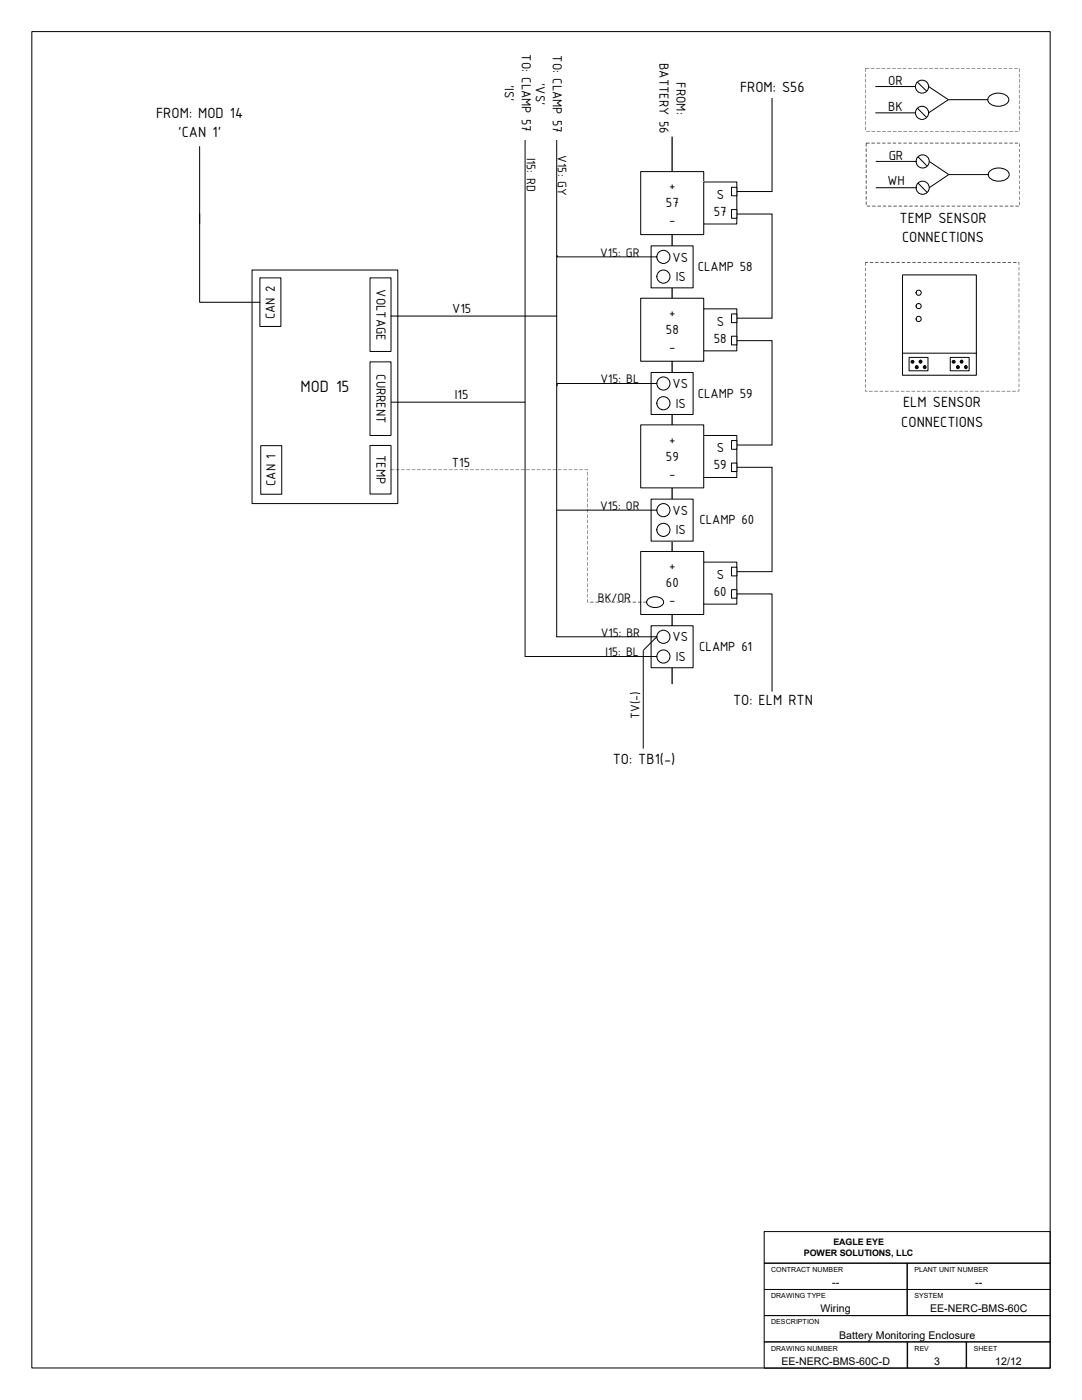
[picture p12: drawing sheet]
<svg xmlns="http://www.w3.org/2000/svg" width="216mm" height="279mm" viewBox="0 0 216 279" stroke-linecap="round" stroke-linejoin="round" font-family="sans-serif">
<path d="M134.1 27.3v109.2" fill="none" stroke="#000" stroke-width=".25"/>
<path d="M127.8 34.2h12.6v12.6h-12.6z" fill="#fff"/>
<path d="M127.8 34.2h12.6v12.6h-12.6z" fill="none" stroke="#000" stroke-width=".2"/>
<path d="M140.4 36.3h6.6v8.4h-6.6z" fill="#fff"/>
<path d="M140.4 36.3h6.6v8.4h-6.6z" fill="none" stroke="#000" stroke-width=".2"/>
<path d="M146 37.4h1v1.7h-1z" fill="#fff"/>
<path d="M146 37.4h1v1.7h-1z" fill="none" stroke="#000" stroke-width=".2"/>
<path d="M146 41.8h1v1.8h-1z" fill="#fff"/>
<path d="M146 41.8h1v1.8h-1z" fill="none" stroke="#000" stroke-width=".2"/>
<path d="M127.8 59.5h12.6v12.6h-12.6z" fill="#fff"/>
<path d="M127.8 59.5h12.6v12.6h-12.6z" fill="none" stroke="#000" stroke-width=".2"/>
<path d="M129.9 49.1h8.4v8.3h-8.4z" fill="#fff"/>
<path d="M129.9 49.1h8.4v8.3h-8.4z" fill="none" stroke="#000" stroke-width=".2"/>
<circle cx="132.4" cy="51.3" r="1.31" fill="#fff"/>
<circle cx="132.4" cy="51.3" r="1.31" fill="none" stroke="#000" stroke-width=".2"/>
<circle cx="132.4" cy="55.2" r="1.31" fill="#fff"/>
<circle cx="132.4" cy="55.2" r="1.31" fill="none" stroke="#000" stroke-width=".2"/>
<path d="M140.4 61.6h6.6v8.4h-6.6z" fill="#fff"/>
<path d="M140.4 61.6h6.6v8.4h-6.6z" fill="none" stroke="#000" stroke-width=".2"/>
<path d="M146 62.7h1v1.7h-1z" fill="#fff"/>
<path d="M146 62.7h1v1.7h-1z" fill="none" stroke="#000" stroke-width=".2"/>
<path d="M146 67.1h1v1.7h-1z" fill="#fff"/>
<path d="M146 67.1h1v1.7h-1z" fill="none" stroke="#000" stroke-width=".2"/>
<path d="M127.8 84.8h12.6v12.6h-12.6z" fill="#fff"/>
<path d="M127.8 84.8h12.6v12.6h-12.6z" fill="none" stroke="#000" stroke-width=".2"/>
<path d="M129.9 74.3h8.4v8.4h-8.4z" fill="#fff"/>
<path d="M129.9 74.3h8.4v8.4h-8.4z" fill="none" stroke="#000" stroke-width=".2"/>
<circle cx="132.4" cy="76.5" r="1.31" fill="#fff"/>
<circle cx="132.4" cy="76.5" r="1.31" fill="none" stroke="#000" stroke-width=".2"/>
<circle cx="132.4" cy="80.5" r="1.31" fill="#fff"/>
<circle cx="132.4" cy="80.5" r="1.31" fill="none" stroke="#000" stroke-width=".2"/>
<path d="M140.4 86.9h6.6v8.4h-6.6z" fill="#fff"/>
<path d="M140.4 86.9h6.6v8.4h-6.6z" fill="none" stroke="#000" stroke-width=".2"/>
<path d="M146 87.9h1v1.8h-1z" fill="#fff"/>
<path d="M146 87.9h1v1.8h-1z" fill="none" stroke="#000" stroke-width=".2"/>
<path d="M146 92.4h1v1.7h-1z" fill="#fff"/>
<path d="M146 92.4h1v1.7h-1z" fill="none" stroke="#000" stroke-width=".2"/>
<path d="M127.8 110.1h12.6v12.5h-12.6z" fill="#fff"/>
<path d="M127.8 110.1h12.6v12.5h-12.6z" fill="none" stroke="#000" stroke-width=".2"/>
<path d="M129.9 99.6h8.4v8.4h-8.4z" fill="#fff"/>
<path d="M129.9 99.6h8.4v8.4h-8.4z" fill="none" stroke="#000" stroke-width=".2"/>
<circle cx="132.4" cy="101.8" r="1.31" fill="#fff"/>
<circle cx="132.4" cy="101.8" r="1.31" fill="none" stroke="#000" stroke-width=".2"/>
<circle cx="132.4" cy="105.7" r="1.31" fill="#fff"/>
<circle cx="132.4" cy="105.7" r="1.31" fill="none" stroke="#000" stroke-width=".2"/>
<path d="M140.4 112.2h6.6v8.4h-6.6z" fill="#fff"/>
<path d="M140.4 112.2h6.6v8.4h-6.6z" fill="none" stroke="#000" stroke-width=".2"/>
<path d="M146 113.2h1v1.7h-1z" fill="#fff"/>
<path d="M146 113.2h1v1.7h-1z" fill="none" stroke="#000" stroke-width=".2"/>
<path d="M146 117.7h1v1.7h-1z" fill="#fff"/>
<path d="M146 117.7h1v1.7h-1z" fill="none" stroke="#000" stroke-width=".2"/>
<path d="M129.9 124.9h8.4v8.4h-8.4z" fill="#fff"/>
<path d="M129.9 124.9h8.4v8.4h-8.4z" fill="none" stroke="#000" stroke-width=".2"/>
<circle cx="132.4" cy="127.1" r="1.31" fill="#fff"/>
<circle cx="132.4" cy="127.1" r="1.31" fill="none" stroke="#000" stroke-width=".2"/>
<circle cx="132.4" cy="131" r="1.31" fill="#fff"/>
<circle cx="132.4" cy="131" r="1.31" fill="none" stroke="#000" stroke-width=".2"/>
<path d="M50.3 53.9h29.1v46.6h-29.1z" fill="#fff"/>
<g fill="none" stroke="#000" stroke-width=".2">
<path d="M154.1 19.6v18.6h-7.1M39.8 29.3v15.4M104.8 27.9v103.1h26.3M111.1 27.9v99.2h20M39.8 42.6v17.7h12.1M50.3 53.9h29.1v46.6h-29.1zM51.9 55.5h4.1v9.7h-4.1zM73.8 55.5h4.2v14.6h-4.2zM111.2 50.9v.4h19.9M147 42.7h7.1v20.8h-7.1M73.8 72.2h4.2v14.7h-4.2zM78 63.1h33.1"/>
<path d="M131.1 76.5h-19.9v.5M147 68h7.1v20.8h-7.1M52 88.9h4.2v9.7h-4.2zM73.8 88.9h4.2v9.7h-4.2zM78 80.3h26.8M147 93.3h7.1v20.8h-7.1M111.2 101.8h19.9"/>
</g>
<path d="M197.4 19.2a2.7 2.7 0 0 1 3.8 .3 1.38 1.38 0 0 1-1.5 1.7 2.15 2.15 0 0 1-2.6-1.3z" fill-rule="evenodd" fill="#fff"/>
<path d="M197.4 19.2a2.7 2.7 0 0 1 3.8 .3 1.38 1.38 0 0 1-1.5 1.7 2.15 2.15 0 0 1-2.6-1.3z" fill="none" stroke="#000" stroke-width=".2"/>
<circle cx="184" cy="17.3" r="1.3" fill="#fff"/>
<g fill="none" stroke="#000" stroke-width=".2">
<path d="M183 16.4l1.9 1.8"/>
<circle cx="184" cy="17.3" r="1.3"/>
</g>
<circle cx="184" cy="22.5" r="1.31" fill="#fff"/>
<g fill="none" stroke="#000" stroke-width=".2">
<path d="M174.7 17.3h8M185.3 17.3l3.9 2.6M189.2 19.9h7.9M189.2 19.9l-3.9 2.6M174.7 22.5h8M183 21.6l1.9 1.9"/>
<circle cx="184" cy="22.5" r="1.31"/>
</g>
<path d="M172.7 13.6l.1 .8zM172.7 14.7l.1 .7zM172.7 15.7l.1 .8zM172.7 16.8l.1 .7zM172.7 17.9l.1 .7zM172.7 18.9l.1 .7zM172.7 20l.1 .7zM172.7 21l.1 .8zM172.7 22.1l.1 .7zM172.7 23.2l.1 .7zM172.7 24.2l.1 .7zM172.7 25.3l.1 .7zM172.8 26.2h.8zM173.9 26.2h.7zM175 26.2h.7zM176 26.2h.7zM177.1 26.2h.7zM178.1 26.2h.8zM179.2 26.2h.7zM180.3 26.2h.7zM181.3 26.2h.7zM182.4 26.2h.7zM183.4 26.2h.7zM184.5 26.2h.7zM185.5 26.2h.8zM186.6 26.2h.7zM187.7 26.2h.7zM188.7 26.2h.7zM189.8 26.2h.7zM190.8 26.2h.8zM191.9 26.2h.7zM193 26.2h.7zM194 26.2h.7zM195.1 26.2h.7zM196.1 26.2h.7zM197.2 26.2h.7zM198.2 26.2h.8zM199.3 26.2h.7zM200.4 26.2h.7zM201.4 26.2h.7zM202.5 26.2h.7zM203.3 25.3l.1 .7zM203.3 24.3l.1 .7zM203.3 23.2l.1 .7zM203.3 22.1l.1 .8zM203.3 21.1l.1 .7zM203.3 20l.1 .7zM203.3 19l.1 .7zM203.3 17.9l.1 .7zM203.3 16.8l.1 .8zM203.3 15.8l.1 .7zM203.3 14.7l.1 .8zM203.3 13.7l.1 .7zM202.4 13.6l.7 .1zM201.3 13.6l.7 .1zM200.2 13.6l.8 .1zM199.2 13.6l.7 .1zM198.1 13.6l.7 .1zM197.1 13.6l.7 .1zM196 13.6l.7 .1zM194.9 13.6l.8 .1zM193.9 13.6l.7 .1zM192.8 13.6l.7 .1zM191.8 13.6l.7 .1zM190.7 13.6l.7 .1zM189.7 13.6l.7 .1zM188.6 13.6l.7 .1zM187.5 13.6l.8 .1zM186.5 13.6l.7 .1zM185.4 13.6l.7 .1zM184.4 13.6l.7 .1zM183.3 13.6l.7 .1zM182.2 13.6l.8 .1zM181.2 13.6l.7 .1zM180.1 13.6l.7 .1zM179.1 13.6l.7 .1zM178 13.6l.7 .1zM177 13.6l.7 .1zM175.9 13.6l.7 .1zM174.8 13.6l.8 .1zM173.8 13.6l.7 .1zM172.7 13.6l.7 .1z" fill="#000"/>
<path d="M197.5 34.2a2.7 2.7 0 0 1 3.8 .3 1.38 1.38 0 0 1-1.5 1.6 2.15 2.15 0 0 1-2.6-1.3z" fill-rule="evenodd" fill="#fff"/>
<path d="M197.5 34.2a2.7 2.7 0 0 1 3.8 .3 1.38 1.38 0 0 1-1.5 1.6 2.15 2.15 0 0 1-2.6-1.3z" fill="none" stroke="#000" stroke-width=".2"/>
<circle cx="184.1" cy="32.2" r="1.31" fill="#fff"/>
<g fill="none" stroke="#000" stroke-width=".2">
<path d="M183.2 31.3l1.8 1.8"/>
<circle cx="184.1" cy="32.2" r="1.31"/>
</g>
<circle cx="184.1" cy="37.5" r="1.31" fill="#fff"/>
<g fill="none" stroke="#000" stroke-width=".2">
<path d="M174.8 32.2h8M174.8 37.5h8M183.2 36.5l1.8 1.9M185.4 32.2l3.9 2.6M189.3 34.8h7.9M189.3 34.8l-3.9 2.7"/>
<circle cx="184.1" cy="37.5" r="1.31"/>
</g>
<path d="M172.8 28.6h.1v.7h-.1zM172.8 29.6h.1v.7h-.1zM172.8 30.7h.1v.7h-.1zM172.8 31.7h.1v.7h-.1zM172.8 32.8h.1v.7h-.1zM172.8 33.9h.1v.6h-.1zM172.8 34.9h.1v.7h-.1zM172.8 36h.1v.7h-.1zM172.8 37h.1v.7h-.1zM172.8 38.1h.1v.7h-.1zM172.8 39.2h.1v.6h-.1zM172.8 40.2h.1v.7h-.1zM173 41.1h.7v.1h-.7zM174 41.1h.7v.1h-.7zM175.1 41.1h.7v.1h-.7zM176.1 41.1h.7v.1h-.7zM177.2 41.1h.7v.1h-.7zM178.3 41.1h.6v.1h-.6zM179.3 41.1h.7v.1h-.7zM180.4 41.1h.7v.1h-.7zM181.4 41.1h.7v.1h-.7zM182.5 41.1h.7v.1h-.7zM183.6 41.1h.6v.1h-.6zM184.6 41.1h.7v.1h-.7zM185.7 41.1h.7v.1h-.7zM186.7 41.1h.7v.1h-.7zM187.8 41.1h.7v.1h-.7zM188.8 41.1h.7v.1h-.7zM189.9 41.1h.7v.1h-.7zM191 41.1h.6v.1h-.6zM192 41.1h.7v.1h-.7zM193.1 41.1h.7v.1h-.7zM194.1 41.1h.7v.1h-.7zM195.2 41.1h.7v.1h-.7zM196.3 41.1h.6v.1h-.6zM197.3 41.1h.7v.1h-.7zM198.4 41.1h.7v.1h-.7zM199.4 41.1h.7v.1h-.7zM200.5 41.1h.7v.1h-.7zM201.5 41.1h.7v.1h-.7zM202.6 41.1h.7v.1h-.7zM203.4 40.3l.1 .6zM203.4 39.2l.1 .7zM203.4 38.1l.1 .7zM203.4 37.1l.1 .7zM203.4 36l.1 .7zM203.4 35l.1 .6zM203.4 33.9l.1 .7zM203.4 32.9l.1 .6zM203.4 31.8l.1 .7zM203.4 30.7l.1 .7zM203.4 29.7l.1 .7zM203.4 28.6l.1 .7zM202.5 28.5h.7v.1h-.7zM201.4 28.5h.7v.1h-.7zM200.4 28.5h.6v.1h-.6zM199.3 28.5h.7v.1h-.7zM198.2 28.5h.7v.1h-.7zM197.2 28.5h.7v.1h-.7zM196.1 28.5h.7v.1h-.7zM195.1 28.5h.6v.1h-.6zM194 28.5h.7v.1h-.7zM193 28.5h.6v.1h-.6zM191.9 28.5h.7v.1h-.7zM190.8 28.5h.7v.1h-.7zM189.8 28.5h.7v.1h-.7zM188.7 28.5h.7v.1h-.7zM187.7 28.5h.6v.1h-.6zM186.6 28.5h.7v.1h-.7zM185.5 28.5h.7v.1h-.7zM184.5 28.5h.7v.1h-.7zM183.4 28.5h.7v.1h-.7zM182.4 28.5h.6v.1h-.6zM181.3 28.5h.7v.1h-.7zM180.3 28.5h.6v.1h-.6zM179.2 28.5h.7v.1h-.7zM178.1 28.5h.7v.1h-.7zM177.1 28.5h.7v.1h-.7zM176 28.5h.7v.1h-.7zM175 28.5h.6v.1h-.6zM173.9 28.5h.7v.1h-.7zM172.8 28.5h.7v.1h-.7z" fill="#000"/>
<path d="M180.1 54.9h14.7v20h-14.7z" fill="#fff"/>
<path d="M180.1 54.9h14.7v20h-14.7zM180.1 70.5h14.8" fill="none" stroke="#000" stroke-width=".2"/>
<path d="M181.4 71.3h3.8v2.7h-3.8z" fill-rule="evenodd" fill="#fff"/>
<g fill="none" stroke="#000" stroke-width=".2">
<path d="M181.4 71.3h3.8v2.7h-3.8z"/>
<circle cx="182.1" cy="72.2" r=".29"/>
<circle cx="182.9" cy="73.3" r=".3"/>
<circle cx="183.7" cy="72.2" r=".3"/>
<circle cx="184.5" cy="73.3" r=".29"/>
</g>
<g fill="#000">
<circle cx="182.1" cy="72.2" r=".29"/>
<circle cx="182.9" cy="73.3" r=".3"/>
<circle cx="183.7" cy="72.2" r=".3"/>
<circle cx="184.5" cy="73.3" r=".29"/>
</g>
<path d="M189.6 71.3h3.8v2.7h-3.8z" fill-rule="evenodd" fill="#fff"/>
<g fill="none" stroke="#000" stroke-width=".2">
<path d="M189.6 71.3h3.8v2.7h-3.8z"/>
<circle cx="190.3" cy="72.2" r=".29"/>
<circle cx="191.1" cy="73.3" r=".3"/>
<circle cx="191.9" cy="72.2" r=".29"/>
<circle cx="192.7" cy="73.3" r=".29"/>
</g>
<g fill="#000">
<circle cx="190.3" cy="72.2" r=".29"/>
<circle cx="191.1" cy="73.3" r=".3"/>
<circle cx="191.9" cy="72.2" r=".29"/>
<circle cx="192.7" cy="73.3" r=".29"/>
</g>
<path d="M172.6 52.4l.1 .6zM172.6 53.4l.1 .7zM172.6 54.5l.1 .7zM172.6 55.5l.1 .7zM172.6 56.6l.1 .7zM172.6 57.7l.1 .6zM172.6 58.7l.1 .7zM172.6 59.8l.1 .7zM172.6 60.8l.1 .7zM172.6 61.9l.1 .7zM172.6 62.9l.1 .7zM172.6 64l.1 .7zM172.6 65.1l.1 .6zM172.6 66.1l.1 .7zM172.6 67.2l.1 .7zM172.6 68.2l.1 .7zM172.6 69.3l.1 .7zM172.6 70.4l.1 .6zM172.6 71.4l.1 .7zM172.6 72.5l.1 .7zM172.6 73.5l.1 .7zM172.6 74.6l.1 .7zM172.6 75.6l.1 .7zM172.6 76.7l.1 .7zM172.6 77.8l.1 .3h.4h-.5zM173.4 78l.7 .1zM174.5 78l.7 .1zM175.5 78l.7 .1zM176.6 78l.7 .1zM177.6 78l.8 .1zM178.7 78l.7 .1zM179.7 78l.8 .1zM180.8 78l.7 .1zM181.9 78l.7 .1zM182.9 78l.7 .1zM184 78l.7 .1zM185 78l.8 .1zM186.1 78l.7 .1zM187.2 78l.7 .1zM188.2 78l.7 .1zM189.3 78l.7 .1zM190.3 78l.8 .1zM191.4 78l.7 .1zM192.4 78l.8 .1zM193.5 78l.7 .1zM194.6 78l.7 .1zM195.6 78l.7 .1zM196.7 78l.7 .1zM197.7 78l.8 .1zM198.8 78l.7 .1zM199.9 78l.7 .1zM200.9 78l.7 .1zM202 78l.7 .1zM203.3 77.6l.1 .5h-.4l.3-.1zM203.3 76.6l.1 .7zM203.3 75.5l.1 .7zM203.3 74.5l.1 .6zM203.3 73.4l.1 .7zM203.3 72.3l.1 .7zM203.3 71.3l.1 .7zM203.3 70.2l.1 .7zM203.3 69.2l.1 .6zM203.3 68.1l.1 .7zM203.3 67.1l.1 .6zM203.3 66l.1 .7zM203.3 64.9l.1 .7zM203.3 63.9l.1 .7zM203.3 62.8l.1 .7zM203.3 61.8l.1 .6zM203.3 60.7l.1 .7zM203.3 59.6l.1 .7zM203.3 58.6l.1 .7zM203.3 57.5l.1 .7zM203.3 56.5l.1 .6zM203.3 55.4l.1 .7zM203.3 54.4l.1 .6zM203.3 53.3l.1 .7zM203.2 52.3h.2v.6zM202.1 52.3h.7v.1h-.7zM201.1 52.3h.7v.1h-.7zM200 52.3h.7v.1h-.7zM199 52.3h.6v.1h-.6zM197.9 52.3h.7v.1h-.7zM196.8 52.3h.7v.1h-.7zM195.8 52.3h.7v.1h-.7zM194.7 52.3h.7v.1h-.7zM193.7 52.3h.7v.1h-.7zM192.6 52.3h.7v.1h-.7zM191.6 52.3h.6v.1h-.6zM190.5 52.3h.7v.1h-.7zM189.4 52.3h.7v.1h-.7zM188.4 52.3h.7v.1h-.7zM187.3 52.3h.7v.1h-.7zM186.3 52.3h.6v.1h-.6zM185.2 52.3h.7v.1h-.7zM184.1 52.3h.7v.1h-.7zM183.1 52.3h.7v.1h-.7zM182 52.3h.7v.1h-.7zM181 52.3h.7v.1h-.7zM179.9 52.3h.7v.1h-.7zM178.9 52.3h.6v.1h-.6zM177.8 52.3h.7v.1h-.7zM176.7 52.3h.7v.1h-.7zM175.7 52.3h.7v.1h-.7zM174.6 52.3h.7v.1h-.7zM173.6 52.3h.6v.1h-.6zM172.7 52.3h.5v.1h-.5z" fill="#000"/>
<circle cx="183.3" cy="58.4" r=".51" fill="#fff"/>
<circle cx="183.3" cy="58.4" r=".51" fill="none" stroke="#000" stroke-width=".2"/>
<circle cx="183.3" cy="61.1" r=".51" fill="#fff"/>
<circle cx="183.3" cy="61.1" r=".51" fill="none" stroke="#000" stroke-width=".2"/>
<circle cx="183.3" cy="63.6" r=".52" fill="#fff"/>
<circle cx="183.3" cy="63.6" r=".52" fill="none" stroke="#000" stroke-width=".2"/>
<path d="M129.4 119.5a2.21 2.21 0 0 1 2.9 .3 1.25 1.25 0 0 1-1.6 1.4 1.25 1.25 0 0 1-1.6-1.4z" fill-rule="evenodd" fill="#fff"/>
<g fill="none" stroke="#000" stroke-width=".2">
<path d="M6.3 6.3h203.2v266.7h-203.2zM129.4 119.5a2.21 2.21 0 0 1 2.9 .3 1.25 1.25 0 0 1-1.6 1.4 1.25 1.25 0 0 1-1.6-1.4zM147 118.5h7.1v19.5M131.1 127.1l-2.7 2.7v19.6M152.5 252.1h28.5v5.2h-28.5zM152.5 257.3h28.5v5.3h-28.5zM152.5 245.8h57v6.3h-57zM181 252.1h28.5v5.2h-28.5zM181 257.3h28.5v5.3h-28.5zM152.5 262.6h57v5.2h-57zM152.5 267.8h28.5v5.2h-28.5zM181.1 267.8h11.7v5.2h-11.7z"/>
<path d="M192.9 267.8h16.6v5.2h-16.6z"/>
</g>
<g fill="#000">
<path d="M77.9 93.7l.8 .1zM79 93.7l.7 .1zM80.1 93.7l.7 .1zM81.1 93.7l.7 .1zM82.2 93.7l.7 .1zM83.2 93.7l.7 .1zM84.3 93.7l.7 .1zM85.3 93.7l.8 .1zM86.4 93.7l.7 .1zM87.5 93.7l.7 .1zM88.5 93.7l.7 .1zM89.6 93.7l.7 .1zM90.6 93.7l.8 .1zM91.7 93.7l.7 .1zM92.8 93.7l.7 .1zM93.8 93.7l.7 .1zM94.9 93.7l.7 .1zM95.9 93.7l.7 .1zM97 93.7l.7 .1zM98 93.7l.4 .1z"/>
<path d="M110.3 93.7l.7 .1zM109.2 93.7l.7 .1zM108.2 93.7l.7 .1zM107.1 93.7l.7 .1zM106 93.7l.8 .1zM105 93.7l.7 .1zM103.9 93.7l.7 .1zM102.9 93.7l.7 .1zM101.8 93.7l.7 .1zM100.8 93.7l.7 .1zM99.7 93.7l.7 .1zM98.6 93.7l.8 .1z"/>
<path d="M116.6 93.7h.7v.2zM115.6 93.7l.7 .1zM114.5 93.7l.7 .1zM113.5 93.7l.7 .1zM112.4 93.7l.7 .1zM111.3 93.7l.8 .1z"/>
<path d="M117.2 118.5l.1 .8zM117.2 117.5l.1 .7zM117.2 116.4l.1 .7zM117.2 115.4l.1 .7zM117.2 114.3l.1 .7zM117.2 113.2l.1 .8z"/>
<path d="M117.2 112.2l.1 .7zM117.2 111.1l.1 .7zM117.2 110.1l.1 .7zM117.2 109l.1 .7zM117.2 108l.1 .7zM117.2 106.9l.1 .7z"/>
<path d="M117.2 105.8l.1 .8zM117.2 104.8l.1 .7zM117.2 103.7l.1 .7zM117.2 102.7l.1 .7zM117.2 101.6l.1 .7zM117.2 100.5l.1 .8z"/>
<path d="M117.2 99.5l.1 .7zM117.2 98.4l.1 .7zM117.2 97.4l.1 .7zM117.2 96.3l.1 .7zM117.2 95.3l.1 .7zM117.2 94.2l.1 .7z"/>
<path d="M122 120.1h.7v.1h-.7zM120.9 120.1h.7v.1h-.7zM119.9 120.1h.7v.1h-.7zM118.8 120.1h.7v.1h-.7zM117.8 120.1h.6v.1h-.6zM117.2 119.6l.2 .6h-.2z"/>
<path d="M128.4 120.1h.6v.1h-.6zM127.3 120.1h.7v.1h-.7zM126.2 120.1h.7v.1h-.7zM125.2 120.1h.7v.1h-.7zM124.1 120.1h.7v.1h-.7zM123.1 120.1h.6v.1h-.6z"/>
</g>
<text font-size="3.5" x="60" y="78.3">MOD 15</text>
<g font-size="3.2">
<text x="31.2" y="23.5">FROM: MOD 14</text>
<text x="147.7" y="18.5">FROM: S56</text>
<text x="35.6" y="27.3">‘CAN 1’</text>
<text x="179.5" y="44.4">TEMP SENSOR</text>
<text x="180" y="48.2">CONNECTIONS</text>
<text x="180.2" y="81.3">ELM SENSOR</text>
<text x="179.8" y="85.1">CONNECTIONS</text>
<text x="146.3" y="140.6">TO: ELM RTN</text>
<text x="122.3" y="152.6">TO: TB1(-)</text>
</g>
<g font-size="2.8">
<text x="104.1" y="10.8" transform="rotate(90 104.1 10.8)">TO: CLAMP 57</text>
<text x="110.3" y="11" transform="rotate(90 110.3 11)">TO: CLAMP 57</text>
<text x="100.7" y="16.9" transform="rotate(90 100.7 16.9)">‘IS’</text>
<text x="106.9" y="16.6" transform="rotate(90 106.9 16.6)">‘VS’</text>
<text x="131.6" y="12.6" transform="rotate(90 131.6 12.6)">BATTERY 56</text>
<text x="135" y="16.4" transform="rotate(90 135 16.4)">FROM:</text>
<text x="177.2" y="16.9">OR</text>
<text x="177.3" y="22.1">BK</text>
<text x="177.3" y="31.8">GR</text>
<text x="132.9" y="41.4">57</text>
<text x="133.5" y="38">+</text>
<text x="143" y="39.7">S</text>
<text x="177.1" y="37">WH</text>
<text x="133.5" y="44.8">-</text>
<text x="142.5" y="43.1">57</text>
<text x="134.2" y="52.2">VS</text>
<text x="75.1" y="57.7" transform="rotate(90 75.1 57.7)">VOLTAGE</text>
<text x="134.9" y="56">IS</text>
<text x="139.2" y="54.1">CLAMP 58</text>
<text x="54.8" y="63.7" transform="rotate(-90 54.8 63.7)">CAN 2</text>
<text x="90.2" y="62.4">V15</text>
<text x="133.5" y="63.3">+</text>
<text x="143" y="65">S</text>
<text x="132.9" y="66.7">58</text>
<text x="133.5" y="70.1">-</text>
<text x="142.5" y="68.4">58</text>
<text x="75.1" y="74.7" transform="rotate(90 75.1 74.7)">CURRENT</text>
<text x="134.2" y="77.5">VS</text>
<text x="90.8" y="79.6">I15</text>
<text x="134.9" y="81.4">IS</text>
<text x="139.2" y="79.4">CLAMP 59</text>
<text x="133.5" y="88.6">+</text>
<text x="75.1" y="90.8" transform="rotate(90 75.1 90.8)">TEMP</text>
<text x="90.2" y="93.2">T15</text>
<text x="132.9" y="91.9">59</text>
<text x="133.5" y="95.3">-</text>
<text x="142.5" y="93.6">59</text>
<text x="143" y="90.3">S</text>
<text x="55" y="97" transform="rotate(-90 55 97)">CAN 1</text>
<text x="134.2" y="102.7">VS</text>
<text x="134.9" y="106.6">IS</text>
<text x="139.6" y="104.6">CLAMP 60</text>
<text x="133.5" y="113.8">+</text>
<text x="132.9" y="117.2">60</text>
<text x="142.5" y="118.9">60</text>
<text x="143" y="115.5">S</text>
<text x="133.5" y="120.6">-</text>
<text x="134.2" y="128">VS</text>
<text x="134.9" y="131.9">IS</text>
<text x="139.5" y="129.9">CLAMP 61</text>
</g>
<g font-size="2.7">
<text x="105.1" y="31.5" transform="rotate(90 105.1 31.5)">I15: RD</text>
<text x="111.3" y="31" transform="rotate(90 111.3 31)">V15: GY</text>
<text x="119.8" y="51.3">V15: GR</text>
<text x="119.8" y="76.5">V15: BL</text>
<text x="119.8" y="101.8">V15: OR</text>
<text x="119.3" y="120.1">BK/OR</text>
<text x="119.9" y="127.1">V15: BR</text>
<text x="120.8" y="130.9">I15: BL</text>
<text x="127.6" y="143.4" transform="rotate(-90 127.6 143.4)">TV(-)</text>
</g>
<g font-size="2.1">
<text x="166.1" y="256.7">--</text>
<text x="194.6" y="256.7">--</text>
<text x="163.7" y="261.9">Wiring</text>
<text x="185.6" y="261.9">EE-NERC-BMS-60C</text>
<text x="167.5" y="267.2">Battery Monitoring Enclosure</text>
<text x="156" y="272.4">EE-NERC-BMS-60C-D</text>
<text x="186.4" y="272.4">3</text>
<text x="198.6" y="272.4">12/12</text>
</g>
<g font-size="1.8">
<text x="160.4" y="250.6">POWER SOLUTIONS, LLC</text>
<text x="166.3" y="248.5">EAGLE EYE</text>
</g>
<g font-size="1.4">
<text x="153.9" y="253.8">CONTRACT NUMBER</text>
<text x="182.5" y="253.8">PLANT UNIT NUMBER</text>
<text x="153.9" y="259.1">DRAWING TYPE</text>
<text x="182.5" y="259.1">SYSTEM</text>
<text x="153.9" y="264.3">DESCRIPTION</text>
<text x="153.9" y="269.6">DRAWING NUMBER</text>
<text x="182.5" y="269.6">REV</text>
<text x="194.3" y="269.6">SHEET</text>
</g>
</svg>
